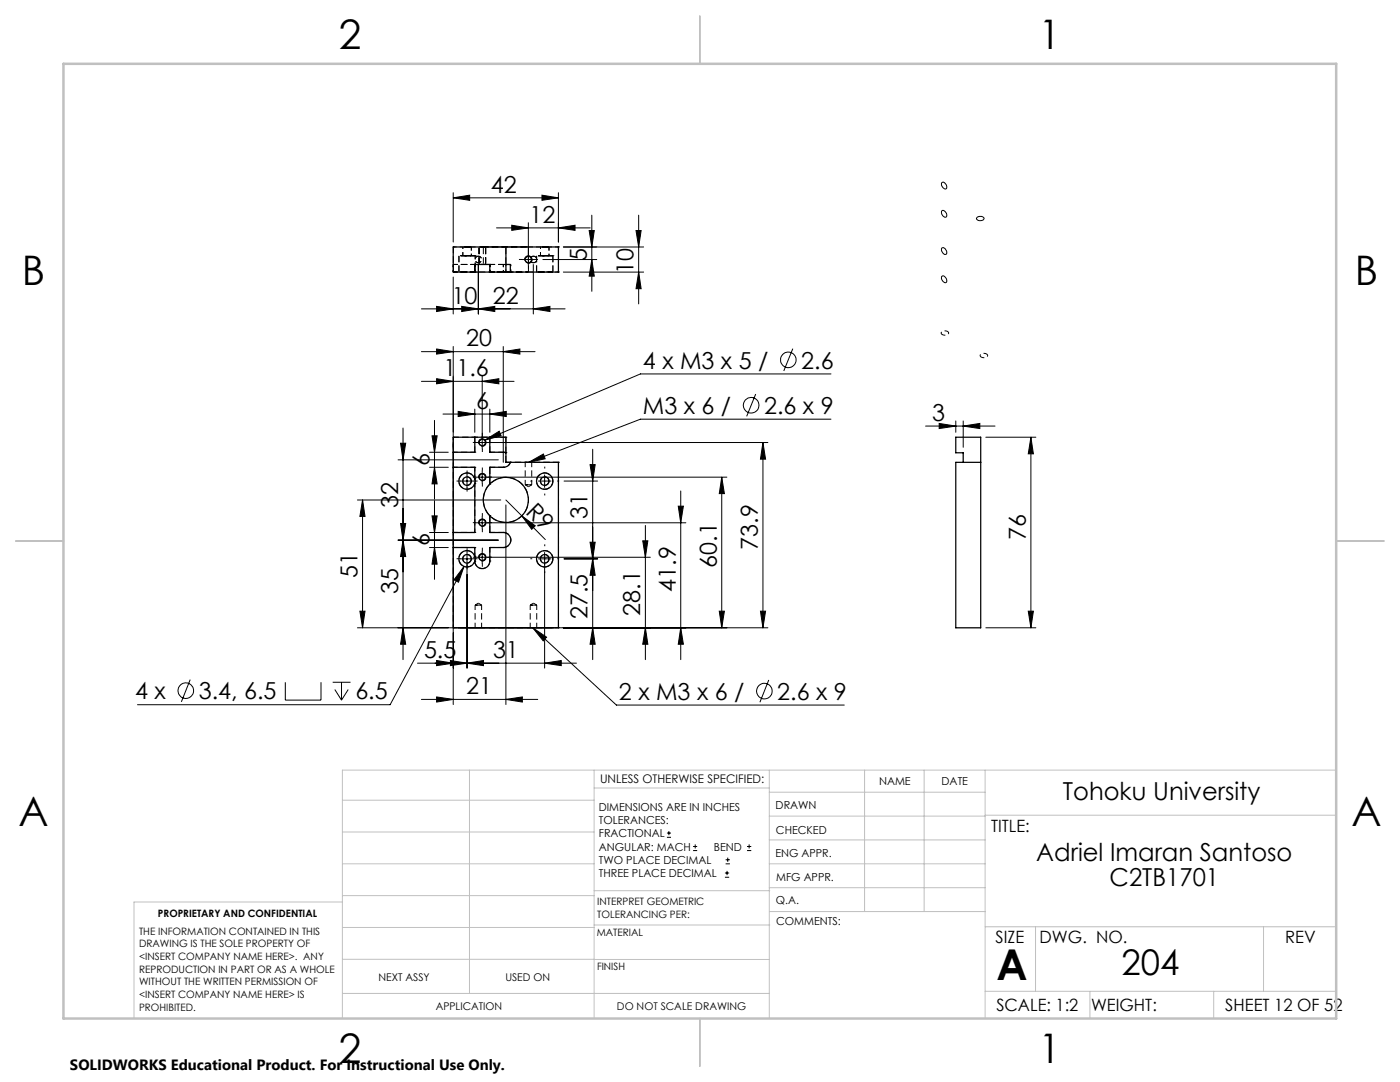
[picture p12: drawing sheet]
<svg xmlns="http://www.w3.org/2000/svg" width="279mm" height="216mm" viewBox="0 0 279 216" stroke-linecap="round" stroke-linejoin="round" font-family="sans-serif">
<g fill="none" stroke="#000" stroke-width=".2" stroke-dasharray="1.3 .6">
<path d="M90.5 54.3h.1M90.5 52.8h.1M90.5 49.3h.1M94.8 52.8h.1M94.8 54.3h.1M94.8 51h.1M97.8 52.8h.1M97.8 54.3h.1M101 49.3h.1M101 54.3h.1M101 52.8h.1M110.3 51h.1"/>
<path d="M111.5 49.3h.1M111.5 54.3h.1M90.5 87.2h.1M90.5 93.2h.1M90.5 90.2h.1M94.8 87.2h.1M94.8 95.5h.1M94.8 96.5h.1M94.8 93.2h.1M94.8 90.2h.1M97.8 96.6h.1M97.8 87.2h.1"/>
<path d="M97.8 90.2h.1M97.8 93.2h.1M100.5 90.2h.1M100.5 93.2h.1M101 92.2h.1M101 87.2h.1M101 90.3h.1M101.9 92.2h.1M111.5 92.2h.1M90.5 109.2h.1M90.5 106.2h.1M94.8 111h.1"/>
<path d="M94.8 109.2h.1M94.8 106.2h.1M94.8 112h.1M97.8 102.9h.1M97.8 106.2h.1M97.8 109.2h.1M97.8 111.9h.1M100.5 106.2h.1M100.5 109.2h.1M90.5 125.2h.1M111.5 125.2h.1"/>
</g>
<g fill="none" stroke="#000" stroke-width=".2" stroke-dasharray="1.3 .6" stroke-dashoffset=".4" stroke-linecap="butt">
<path d="M90.5 54.3h4.3M90.5 52.8h4.3M94.8 54.3h-4.3M94.8 52.8h-4.3M90.5 93.2h4.3M94.8 90.2h-4.3M104.8 96.7l.7 .4M105.5 97.1l.6-.4M90.5 109.2h4.3M94.8 106.2h-4.3M95.5 120.3l-.7 .4M96.1 120.7l-.6-.4"/>
<path d="M106.5 120.3l-.7 .4M107.1 120.7l-.6-.4"/>
</g>
<path d="M92.4 49.3v1.7M94.1 51v-1.7M94.8 52.8v-1.8M107.9 49.3v1.7M109.6 51v-1.7M100.5 93.2a1.5 1.5 0 0 0 1.4-1M94.8 109.2v1.8" fill="none" stroke="#000" stroke-width=".2" stroke-dasharray="1.3 .6" stroke-dashoffset=".9" stroke-linecap="butt"/>
<g fill="none" stroke="#000" stroke-width=".2" stroke-dasharray="1.3 .6" stroke-dashoffset=".2" stroke-linecap="butt">
<path d="M94.8 51h-3.2h3.2M96.5 49.3h9h-9M97.8 54.3h2.7M97.8 52.8h2.7M100.5 54.3h-2.7M100.5 52.8h-2.7M110.3 51h-3.2h3.2M110.3 54.3h-3.2h3.2M97.8 93.2h2.7M100.5 90.2h-2.7M94.8 112a1.5 1.5 0 0 0 1.5 1.4 1.5 1.5 0 0 0 1.5-1.5M97.8 111.9v-2.7"/>
<path d="M97.8 109.2h2.7M100.5 109.2a1.5 1.5 0 0 0 1.5-1.5 1.5 1.5 0 0 0-1.5-1.5M100.5 106.2h-2.7"/>
</g>
<path d="M94.8 52.8h3M100.5 54.3h1.5h-1.5M100.5 52.8h1.5h-1.5M94.8 87.2v3M97.8 90.2v-3M101 87.2h-10.5M111.5 92.2h-10.5" fill="none" stroke="#000" stroke-width=".2" stroke-dasharray="1.3 .6" stroke-dashoffset=".1" stroke-linecap="butt"/>
<path d="M95.5 51.1a.65 .65 0 0 1 .6 1 .65 .65 0 0 1-1.1 .1 .65 .65 0 0 1 .3-1.1h.2M105.5 52.4a.65 .65 0 0 0 .6-.9 .65 .65 0 0 0-1.1-.1 .65 .65 0 0 0 .3 1h.2M106.5 51.1a.65 .65 0 0 1 .6 1 .65 .65 0 0 1-1.1 .1 .65 .65 0 0 1 .3-1.1h.2M94.8 93.2v2.3M94.8 96.5v9.7M96.9 88.3a.65 .65 0 0 0-.9-.6 .65 .65 0 0 0-.1 1.1 .65 .65 0 0 0 1-.4v-.1M96.9 95.2a.65 .65 0 0 0-.9-.6 .65 .65 0 0 0-.1 1.1 .65 .65 0 0 0 1-.4v-.1M96.9 111.2a.65 .65 0 0 0-.9-.6 .65 .65 0 0 0-.1 1.1 .65 .65 0 0 0 1-.4v-.1M96.9 104.3a.65 .65 0 0 0-.9-.6 .65 .65 0 0 0-.1 1.1 .65 .65 0 0 0 1-.4v-.1" fill="none" stroke="#000" stroke-width=".2" stroke-dasharray="1.3 .6" stroke-dashoffset=".5" stroke-linecap="butt"/>
<path d="M94.1 51h-1.7h1.7M94.1 49.3h-1.7h1.7M109.6 51h-1.7h1.7M109.6 49.3h-1.7h1.7M94.1 96a.85 .85 0 0 0-1.3-.8 .85 .85 0 0 0-.1 1.5 .85 .85 0 0 0 1.3-.6l.1-.1M97.8 96.6v-3.4M109.6 96a.85 .85 0 0 0-1.3-.8 .85 .85 0 0 0-.1 1.5 .85 .85 0 0 0 1.3-.6l.1-.1M94.1 111.5a.85 .85 0 0 0-1.3-.8 .85 .85 0 0 0-.1 1.5 .85 .85 0 0 0 1.3-.6l.1-.1M97.8 106.2v-3.3M109.6 111.5a.85 .85 0 0 0-1.3-.8 .85 .85 0 0 0-.1 1.5 .85 .85 0 0 0 1.3-.6l.1-.1" fill="none" stroke="#000" stroke-width=".2" stroke-dasharray="1.3 .6" stroke-dashoffset="-.1" stroke-linecap="butt"/>
<path d="M90.5 54.3v-5M91.6 51v3.3M100.5 54.3h.5M101 54.3h-.5M101 52.8h-.5M105.5 54.3v-5M107.1 51v3.3M110.3 54.3v-3.3M111.5 54.3v-5M101 90.3l-.5-.1M101 92.2v-5" fill="none" stroke="#000" stroke-width=".2" stroke-dasharray="1.3 .6" stroke-linecap="butt"/>
<g fill="none" stroke="#000" stroke-width=".2" stroke-dasharray="1.3 .6" stroke-dashoffset=".3" stroke-linecap="butt">
<path d="M94.8 54.3h-3.2h3.2M96.9 49.3h-1.3h1.3M96.9 52.8h-1.3h1.3M97.8 52.8h-1.3h1.3M94.8 96a1.63 1.63 0 0 0-2.3-1.5 1.63 1.63 0 0 0-.2 2.8 1.63 1.63 0 0 0 2.5-1.1v-.2M104.8 92.2v4.5M105.3 96.7h.8h-1.3h.5M105.5 92.2h.6h-1.3h.7M106.1 96.7v-4.5M110.3 96a1.63 1.63 0 0 0-2.3-1.5 1.63 1.63 0 0 0-.2 2.8 1.63 1.63 0 0 0 2.5-1.1v-.2M94.8 111.5a1.63 1.63 0 0 0-2.3-1.5 1.63 1.63 0 0 0-.2 2.8 1.63 1.63 0 0 0 2.5-1.1v-.2M110.3 111.5a1.63 1.63 0 0 0-2.3-1.5 1.63 1.63 0 0 0-.2 2.8 1.63 1.63 0 0 0 2.5-1.1v-.2"/>
<path d="M94.8 120.7v4.5M95.3 120.7h.8h-1.3h.5M95.5 125.2h.6h-1.3h.7M96.1 125.2v-4.5M105.8 120.7v4.5M106.3 120.7h.8h-1.3h.5M106.5 125.2h.6h-1.3h.7M107.1 125.2v-4.5M111.5 125.2v-33"/>
</g>
<path d="M95.6 49.3v3.5M96.5 49.3v3.5M96.9 52.8v-3.5M101 52.8v-3.5M96.5 99.7a4.5 4.5 0 0 0 6.6 4 4.5 4.5 0 0 0 .3-7.7 4.5 4.5 0 0 0-6.9 3.4v.3" fill="none" stroke="#000" stroke-width=".2" stroke-dasharray="1.3 .6" stroke-dashoffset="-.2" stroke-linecap="butt"/>
<path d="M100.5 52.8h1.4M189.1 66.1a.76 .76 0 0 0-1.2 .5 .87 .87 0 0 0 1.4-.2l-.2-.3M196.9 70.6a.76 .76 0 0 0-1.3 .5 .87 .87 0 0 0 1.5-.2l-.2-.3M90.5 87.2v38" fill="none" stroke="#000" stroke-width=".2" stroke-dasharray="1.3 .6" stroke-dashoffset=".7" stroke-linecap="butt"/>
<path d="M90.5 54.3h21M90.5 49.3h21M97.8 54.3h7.7h-7.7M90.5 125.2h21" fill="none" stroke="#000" stroke-width=".2" stroke-dasharray="1.3 .6" stroke-dashoffset=".6" stroke-linecap="butt"/>
<g fill="none" stroke="#000" stroke-width=".25">
<path d="M94.8 54.3h3M94.8 54.3v-1.5h3v1.5M94.8 54.3h-4.3v-5h20.9v5h-9.6M97.8 54.3h3.2M101 54.3h.8M101 49.3v5M101 52.8h.8v1.5M90.5 87.2h10.5v5.1h10.4v33h-20.9zM90.5 93.2h4.3v2.3M94.8 95.5a1.63 1.63 0 0 0-2.5-.8 1.63 1.63 0 0 0 0 2.6 1.63 1.63 0 0 0 2.5-.8M94.8 95.5v1M94.8 87.2v3h-4.3"/>
<path d="M94.8 96.5v9.8h-4.3M97.8 87.2v3l3.2 .1M97.8 96.6a4.5 4.5 0 0 1 6.3 0 4.5 4.5 0 0 1 0 6.3 4.5 4.5 0 0 1-6.3 0M97.8 96.6a4.5 4.5 0 0 0 0 6.3M101.8 92.3a1.37 1.37 0 0 1-1.4 .9h-2.6v3.4M192.2 92.3v-2h-1.5v-3.1h5v38.1h-5v-33h5M90.5 109.3h4.3v1.7M94.8 111a1.63 1.63 0 0 0-2.5-.8 1.63 1.63 0 0 0 0 2.6 1.63 1.63 0 0 0 2.5-.8M94.8 111v1M97.8 102.9v3.4h2.6a1.5 1.5 0 0 1 1.6 1.5 1.5 1.5 0 0 1-1.6 1.5h-2.6v2.7a1.5 1.5 0 0 1-1.5 1.5 1.5 1.5 0 0 1-1.5-1.5"/>
<circle cx="105.5" cy="51.8" r=".64"/>
<circle cx="93.2" cy="96" r=".84"/>
<circle cx="96.3" cy="88.3" r=".65"/>
<circle cx="96.3" cy="95.2" r=".65"/>
<circle cx="108.7" cy="96" r=".84"/>
<circle cx="108.7" cy="96" r="1.61"/>
<circle cx="93.2" cy="111.5" r=".85"/>
<circle cx="96.2" cy="111.2" r=".66"/>
<circle cx="96.3" cy="104.3" r=".65"/>
<circle cx="108.7" cy="111.5" r=".85"/>
<circle cx="108.7" cy="111.5" r="1.61"/>
</g>
<path d="M90.5 52.8v1.5M94.8 52.8v1.5M94.8 54.3v-1.5M97.8 52.8v1.5M97.8 54.3v-1.5M100.5 52.8v1.5M101 54.3v-1.5M102 54.3v-1.5" fill="none" stroke="#000" stroke-width=".2" stroke-dasharray="1.3 .6" stroke-dashoffset=".8" stroke-linecap="butt"/>
<g fill="none" stroke="#000" stroke-width=".2">
<path d="M90.5 39.5l3.2-.6v1.1zM90.5 38.5v9.8M90.5 39.5h20.9M108.2 38.9l3.2 .6-3.2 .5zM111.4 38.5v9.8M188 36.4a.83 .83 0 0 1 .9 1.1 .45 .45 0 0 1-.4 .2 .45 .45 0 0 1-.4-.4l-.2-.4zM90.5 55.3v7.4M95.5 52.8v9.9M99.1 45.5h18.7M102.1 44.9l3.3 .6-3.3 .5zM104.2 51.8h2.5M104.7 52a.75 .75 0 0 1 .7-.9 .75 .75 0 0 1 .8 .8 .75 .75 0 0 1-.9 .6"/>
<path d="M105.4 44.5v8.5M106.4 52.8v9.9M108.3 51.8h10.8M111.4 45.5l3.4-.6v1.1zM112.4 54.3h16M112.4 49.3h16M117.6 46h1l-.5 3.3zM118.1 51.8l.5 3.3h-1zM118.1 42.9v15.2M126.9 46h1.1l-.5 3.3zM127.5 54.3l.5 3.3h-1.1zM127.5 42.9v17.7"/>
<path d="M188 55.1a.83 .83 0 0 1 .9 1.1 .45 .45 0 0 1-.4 .2 .45 .45 0 0 1-.4-.4l-.2-.4zM188 49.5a.86 .86 0 0 1 .9 1.2 .86 .86 0 0 1-.9-1.2zM188 42.1a.83 .83 0 0 1 .8 .3 .83 .83 0 0 1 .1 .9 .83 .83 0 0 1-.8-.3 .83 .83 0 0 1-.1-.9zM195.1 43.3a.8 .8 0 0 1 1.3 .4 .9 .9 0 0 1-1.5-.1zM84.1 76.1h18.5M84.1 61.6h28.7M84.1 70.2h22.7M87.1 75.6l3.4 .5-3.4 .5zM87.1 61.1l3.4 .5-3.4 .6zM87.1 69.6l3.4 .6-3.4 .5zM90.5 69.1v71.5M92.1 61.1l3.4 .5-3.4 .6z"/>
<path d="M95.5 61.6l3.2-.5v1.1zM96.2 76.1l3.4-.5v1zM96.2 75.1v14.5M100.4 70.2l3.4-.6v1.1zM100.4 69.1v23.2M106.4 61.6l3.3-.5v1.1zM150.8 78.6l-1.8 4.5M158.2 69.6l-1.8 4.4M165.8 74.6h-38l-31 13.2M71.3 99.8h28.6M72.4 99.8l.4 3.2h-1zM72.4 99.8v25.5"/>
<path d="M79.4 91.8h20M79.9 88.4h1.1l-.6 3.4zM80.4 85.4v46.2M85.7 90.2h3.8M85.7 93.2h3.8M86.2 87h1l-.5 3.2zM86.7 93.2l.5 3.4h-1zM86.7 83.9v15.7M86.7 99.9v15.7M88.4 82.6h15.7M91.4 82.1l3.4 .5-3.4 .5zM91.9 96h2.5"/>
<path d="M93.2 94.8v2.5M94.8 81.6v4.7M95 95.2h50.1M95 88.3h58.2M95.5 95.4a.74 .74 0 0 1 .7-.9 .74 .74 0 0 1 .8 .8 .74 .74 0 0 1-.9 .6M95.5 88.5a.75 .75 0 0 1 .7-.9 .75 .75 0 0 1 .8 .8 .75 .75 0 0 1-.9 .6M96.2 93.9v2.5M96.8 87.8l2.8-1.8 .4 1zM97.8 82.6l3.2-.5v1zM97.8 81.6v4.7M101 99.8l3.1 3.1M105.5 92.3l2.9-1.7 .4 .9z"/>
<path d="M107.5 96h2.5M108.7 94.8v2.5M112.6 96h6.7M117.8 92.7h1l-.5 3.3zM118.3 89.6v42M135.9 98v33.6M144 95.2l.6 3.3h-1.1zM144 95.2v30.1M152.3 88.3l.5 3.3h-1zM152.3 88.3v37M165.8 83.6h-38l-22.3 8.7M184.7 85h13.9"/>
<path d="M187.4 84.5l3.3 .5-3.3 .5zM190.7 84v2.3M192.2 85l3.3-.5v1zM192.2 84v5.3M196.7 87.2h10M205.7 87.2l.5 3.4h-1zM205.7 87.2v38.1M79.4 107.8h20M79.9 104.5h1.1l-.6 3.3zM80.4 107.8l.6 3.3h-1.1zM85.7 109.3h3.8M85.7 106.3h3.8"/>
<path d="M86.2 102.9h1l-.5 3.4zM86.7 109.3l.5 3.3h-1zM91.9 111.5h2.5M92.6 113l-14.7 27.6h-50.5M92.6 113l-1.1 3.2-.9-.5zM93.2 110.2v23.1M95.5 111.4a.75 .75 0 0 1 .7-.9 .75 .75 0 0 1 .8 .8 .75 .75 0 0 1-.9 .6M95.5 104.5a.74 .74 0 0 1 .7-.9 .74 .74 0 0 1 .8 .8 .74 .74 0 0 1-.9 .6M96.2 103v2.6M96.2 110v2.5M101 100.8v39.8M104.1 102.9l2.7 2-.7 .7z"/>
<path d="M104.1 102.9l4.7 4.8M107.5 111.5h2.5M108.7 110.2v23.1M112.6 111.5h6.7M117.8 108.2h1l-.5 3.3zM118.3 111.5l.5 3.3h-1zM128.3 107.9h1l-.5 3.3zM128.8 104.8v26.8M129.8 111.2h-34.8M135.4 101h1l-.5 3.3zM136.9 104.3h-41.9M38 135.6l-1.8 4.5"/>
<path d="M56.9 136.1v3.6h7.2v-3.6M66.4 136.1h3.6M66.8 137.6l1.4 2.1M68.2 136.1v3.6M69.5 137.6l-1.3 2.1M71.3 125.3h81.9M71.8 122h1l-.4 3.3zM80.4 125.3l.6 3.3h-1.1zM83.3 132.3h31.7M84.1 139.6h23.2M87.1 139.1l3.4 .5-3.4 .5zM87.1 131.8l3.4 .5-3.4 .5z"/>
<path d="M89.9 131.8l3.3 .5-3.3 .5zM93.2 132.3l3.3-.5v1zM101 139.6l3.2-.5v1zM106.3 125.3l2.8 1.8-.7 .8zM106.3 125.3l16.7 15.4h45.5M108.7 132.3l3.3-.5v1zM118.3 125.3l.5 3.3h-1zM128.8 125.3l.5 3.3h-1zM135.9 125.3l.5 3.3h-1zM143.5 122h1.1l-.6 3.3zM151.8 122h1l-.5 3.3zM153.4 135.7l-1.7 4.4"/>
<path d="M196.7 125.3h10M205.2 122h1l-.5 3.3zM133.1 167.1h.8M133.1 166.2h.8M133.5 165.8v.9M138.3 169.7h.8M138.3 168.9h.8M138.7 168.5v.8M144.7 175h.8M144.7 174.2h.8M144.8 172.4h.9M144.8 171.6h.9"/>
<path d="M145.1 173.8v.8M145.2 171.1v.9M149.1 169.7h.8M149.1 168.9h.8M149.5 168.5v.8"/>
<circle cx="157.3" cy="71.8" r="1.56"/>
<circle cx="149.9" cy="80.9" r="1.56"/>
<circle cx="37.1" cy="137.8" r="1.55"/>
<circle cx="152.5" cy="137.9" r="1.55"/>
</g>
<g fill="none" stroke="#000" stroke-width=".2" stroke-dasharray="15.2 1.3 1.3 1.3" stroke-linecap="butt">
<path d="M104.2 51.8h-.6M105.5 50.5v-.6M105.5 53v.7M106.7 51.8h.7M92 96h-.9M93.2 94.7v-.8M93.2 97.2v.9M94.5 96h.8M95 95.2h-.6M95 88.3h-.6M96.3 93.9v-.6M96.3 96.4v.7"/>
<path d="M96.3 87v-.6M96.3 89.5v.7M97.5 95.2h.7M97.5 88.3h.7M106.2 96h-.4M108.7 93.5v-.4M108.7 98.5v.4M111.2 96h.4M92 111.5h-.9M93.2 110.2v-.8M93.2 112.7v.9M94.5 111.5h.8"/>
<path d="M95 111.2h-.6M95 104.3h-.6M96.3 109.9v-.6M96.3 112.4v.7M96.3 103v-.6M96.3 105.5v.7M97.5 111.2h.7M97.5 104.3h.7M106.2 111.5h-.4M108.7 109v-.4M108.7 114v.4M111.2 111.5h.4"/>
</g>
<g fill="none" stroke="#c0c0c0" stroke-width=".2">
<path d="M68.3 159.7h50.3M93.7 153.7v44.5M118.6 153.7v49.5M118.6 157.2h34.9M153.5 153.7v49.5M153.5 158.1h43.1M172.5 153.7v28.2M184.4 153.7v28.2M196.6 153.7v49.5M266.7 153.7h-198.4v49.5M68.3 178.7h50.3M68.3 172.4h50.3"/>
<path d="M68.3 166h50.3M68.3 180h-41.6v23.2M118.6 177.7h35M153.5 167.6h43.1M153.5 162.8h43.1M153.5 172.4h43.1M153.5 177.1h43.1M196.6 162.7h70.1M68.3 198.2h85.2M68.3 191.4l85.2 .1M68.3 185.1h50.3M118.6 184.6h35"/>
<path d="M153.6 181.9h43M196.6 197.8h70.1M196.6 184.9h70.1M206.7 184.9v12.9M217.5 197.8v5.4M242.2 197.8v5.4M252.2 184.9v12.9"/>
</g>
<path d="M139.7 3.2v9.5M3.1 107.9h9.6M266.7 107.9h9.5M139.7 203.2v9.6" fill="none" stroke="#c0c0c0" stroke-width=".25"/>
<path d="M12.7 12.7h254v190.5h-254z" fill="none" stroke="#c0c0c0" stroke-width=".5"/>
<g fill="#000">
<path d="M104.1 102.9l2.7 2-.7 .7z"/>
<path d="M90.5 39.5l3.2-.6v1.1zM108.2 38.9l3.2 .6-3.2 .5z"/>
<path d="M117.6 46h1l-.5 3.3zM118.1 51.8l.5 3.3h-1z"/>
<path d="M87.1 75.6l3.4 .5-3.4 .5zM96.2 76.1l3.4-.5v1zM87.1 139.1l3.4 .5-3.4 .5zM101 139.6l3.2-.5v1zM87.1 131.8l3.4 .5-3.4 .5zM93.2 132.3l3.3-.5v1zM89.9 131.8l3.3 .5-3.3 .5zM108.7 132.3l3.3-.5v1zM87.1 61.1l3.4 .5-3.4 .6zM95.5 61.6l3.2-.5v1.1zM102.1 44.9l3.3 .6-3.3 .5zM111.4 45.5l3.4-.6v1.1zM92.1 61.1l3.4 .5-3.4 .6zM106.4 61.6l3.3-.5v1.1z"/>
<path d="M100.4 70.2l3.4-.6v1.1zM87.1 69.6l3.4 .6-3.4 .5z"/>
<path d="M86.2 87h1l-.5 3.2zM86.7 93.2l.5 3.4h-1z"/>
<path d="M91.4 82.1l3.4 .5-3.4 .5zM97.8 82.6l3.2-.5v1z"/>
<path d="M105.5 92.3l2.9-1.7 .4 .9zM96.8 87.8l2.8-1.8 .4 1zM106.3 125.3l2.8 1.8-.7 .8zM92.6 113l-1.1 3.2-.9-.5zM187.4 84.5l3.3 .5-3.3 .5zM192.2 85l3.3-.5v1z"/>
<path d="M86.7 109.3l.5 3.3h-1zM86.2 102.9h1l-.5 3.4z"/>
<path d="M118.3 125.3l.5 3.3h-1zM117.8 108.2h1l-.5 3.3zM118.3 111.5l.5 3.3h-1zM117.8 92.7h1l-.5 3.3zM71.8 122h1l-.4 3.3zM72.4 99.8l.4 3.2h-1zM128.8 125.3l.5 3.3h-1zM128.3 107.9h1l-.5 3.3zM135.9 125.3l.5 3.3h-1zM135.4 101h1l-.5 3.3zM143.5 122h1.1l-.6 3.3zM144 95.2l.6 3.3h-1.1zM151.8 122h1l-.5 3.3zM152.3 88.3l.5 3.3h-1zM80.4 125.3l.6 3.3h-1.1zM79.9 104.5h1.1l-.6 3.3zM80.4 107.8l.6 3.3h-1.1zM79.9 88.4h1.1l-.6 3.4zM127.5 54.3l.5 3.3h-1.1zM126.9 46h1.1l-.5 3.3z"/>
<path d="M205.2 122h1l-.5 3.3zM205.7 87.2l.5 3.4h-1z"/>
</g>
<text font-size="8.5" x="198.9" y="195.5">A</text>
<g font-size="8.1">
<text x="67.6" y="9.7">2</text>
<text x="207.3" y="9.7">1</text>
<text x="4.4" y="57">B</text>
<text x="270.4" y="57">B</text>
<text x="3.7" y="164.9">A</text>
<text x="269.7" y="164.9">A</text>
<text x="67.6" y="212.2">2</text>
<text x="207.3" y="212.2">1</text>
</g>
<text font-size="7.1" x="223.8" y="194.6">204</text>
<g font-size="4.9">
<text x="212.1" y="159.7">Tohoku University</text>
<text x="206.8" y="171.9">Adriel Imaran Santoso</text>
<text x="221.4" y="176.8">C2TB1701</text>
</g>
<g font-size="4.7">
<text x="98" y="38.4">42</text>
<text x="105.7" y="44.4">12</text>
<text x="117.1" y="52" transform="rotate(-90 117.1 52)">5</text>
<text x="126.5" y="54.7" transform="rotate(-90 126.5 54.7)">10</text>
<text x="90.1" y="60.6">10</text>
<text x="98.3" y="60.6">22</text>
<text x="93" y="69.1">20</text>
<text x="88.5" y="75.1">11.6</text>
<text x="128.3" y="73.6">4 x M3 x 5 /</text>
<text x="159.9" y="73.6">2.6</text>
<text x="95" y="81.6">6</text>
<text x="128.3" y="82.6">M3 x 6 /</text>
<text x="152.5" y="82.6">2.6 x 9</text>
<text x="186" y="84">3</text>
<text x="85.7" y="92.9" transform="rotate(-90 85.7 92.9)">6</text>
<text x="79.5" y="101.3" transform="rotate(-90 79.5 101.3)">32</text>
<text x="104.7" y="102.3" transform="rotate(45 104.7 102.3)">R9</text>
<text x="117.3" y="103.6" transform="rotate(-90 117.3 103.6)">31</text>
<text x="204.7" y="107.7" transform="rotate(-90 204.7 107.7)">76</text>
<text x="85.7" y="108.9" transform="rotate(-90 85.7 108.9)">6</text>
<text x="143.1" y="113.3" transform="rotate(-90 143.1 113.3)">60.1</text>
<text x="151.3" y="109.7" transform="rotate(-90 151.3 109.7)">73.9</text>
<text x="71.3" y="115.3" transform="rotate(-90 71.3 115.3)">51</text>
<text x="79.5" y="118.5" transform="rotate(-90 79.5 118.5)">35</text>
<text x="134.9" y="118" transform="rotate(-90 134.9 118)">41.9</text>
<text x="117.3" y="123.5" transform="rotate(-90 117.3 123.5)">27.5</text>
<text x="127.8" y="122.8" transform="rotate(-90 127.8 122.8)">28.1</text>
<text x="84.6" y="131.3">5.5</text>
<text x="98.4" y="131.3">31</text>
<text x="27" y="139.6">4 x</text>
<text x="39.7" y="139.6">3.4, 6.5</text>
<text x="70.9" y="139.6">6.5</text>
<text x="93" y="138.5">21</text>
<text x="123.5" y="139.7">2 x M3 x 6 /</text>
<text x="155.1" y="139.7">2.6 x 9</text>
</g>
<g font-size="3.4">
<text x="197.8" y="166">TITLE:</text>
<text x="198.7" y="188.1">SIZE</text>
<text x="207.5" y="188.1">DWG. NO.</text>
<text x="256.5" y="188.2">REV</text>
<text x="198.8" y="201.7">SCALE: 1:2</text>
<text x="217.7" y="201.8">WEIGHT:</text>
<text x="244.5" y="201.7">SHEET 12 OF 52</text>
</g>
<text font-size="3" x="14" y="213.5">SOLIDWORKS Educational Product. For Instructional Use Only.</text>
<text font-size="2.4" x="119.8" y="156.2">UNLESS OTHERWISE SPECIFIED:</text>
<g font-size="2.2">
<text x="119.5" y="161.8">DIMENSIONS ARE IN INCHES</text>
<text x="154.8" y="161.4">DRAWN</text>
<text x="175.4" y="156.6">NAME</text>
<text x="187.9" y="156.7">DATE</text>
<text x="119.5" y="164.4">TOLERANCES:</text>
<text x="119.5" y="167.1">FRACTIONAL</text>
<text x="154.9" y="166.3">CHECKED</text>
<text x="119.5" y="169.7">ANGULAR: MACH</text>
<text x="119.5" y="172.4">TWO PLACE DECIMAL</text>
<text x="142.5" y="169.7">BEND</text>
<text x="154.8" y="171">ENG APPR.</text>
<text x="119.5" y="175">THREE PLACE DECIMAL</text>
<text x="154.9" y="175.7">MFG APPR.</text>
<text x="154.9" y="180.4">Q.A.</text>
<text x="154.9" y="184.6">COMMENTS:</text>
</g>
<g font-size="2.1">
<text x="75.5" y="195.7">NEXT ASSY</text>
<text x="100.9" y="195.7">USED ON</text>
<text x="86.9" y="201.5">APPLICATION</text>
<text x="123.1" y="201.6">DO NOT SCALE DRAWING</text>
</g>
<g font-size="2">
<text x="31.5" y="182.9">PROPRIETARY AND CONFIDENTIAL</text>
<text x="119.2" y="180.6">INTERPRET GEOMETRIC</text>
<text x="119.2" y="183.1">TOLERANCING PER:</text>
<text x="27.8" y="186.5">THE INFORMATION CONTAINED IN THIS</text>
<text x="27.8" y="189">DRAWING IS THE SOLE PROPERTY OF</text>
<text x="27.8" y="191.6">&lt;INSERT COMPANY NAME HERE&gt;. ANY</text>
<text x="119.1" y="186.7">MATERIAL</text>
<text x="27.8" y="194.1">REPRODUCTION IN PART OR AS A WHOLE</text>
<text x="27.8" y="196.6">WITHOUT THE WRITTEN PERMISSION OF</text>
<text x="119.1" y="193.5">FINISH</text>
<text x="27.8" y="199.1">&lt;INSERT COMPANY NAME HERE&gt; IS</text>
<text x="27.8" y="201.7">PROHIBITED.</text>
</g>
</svg>
